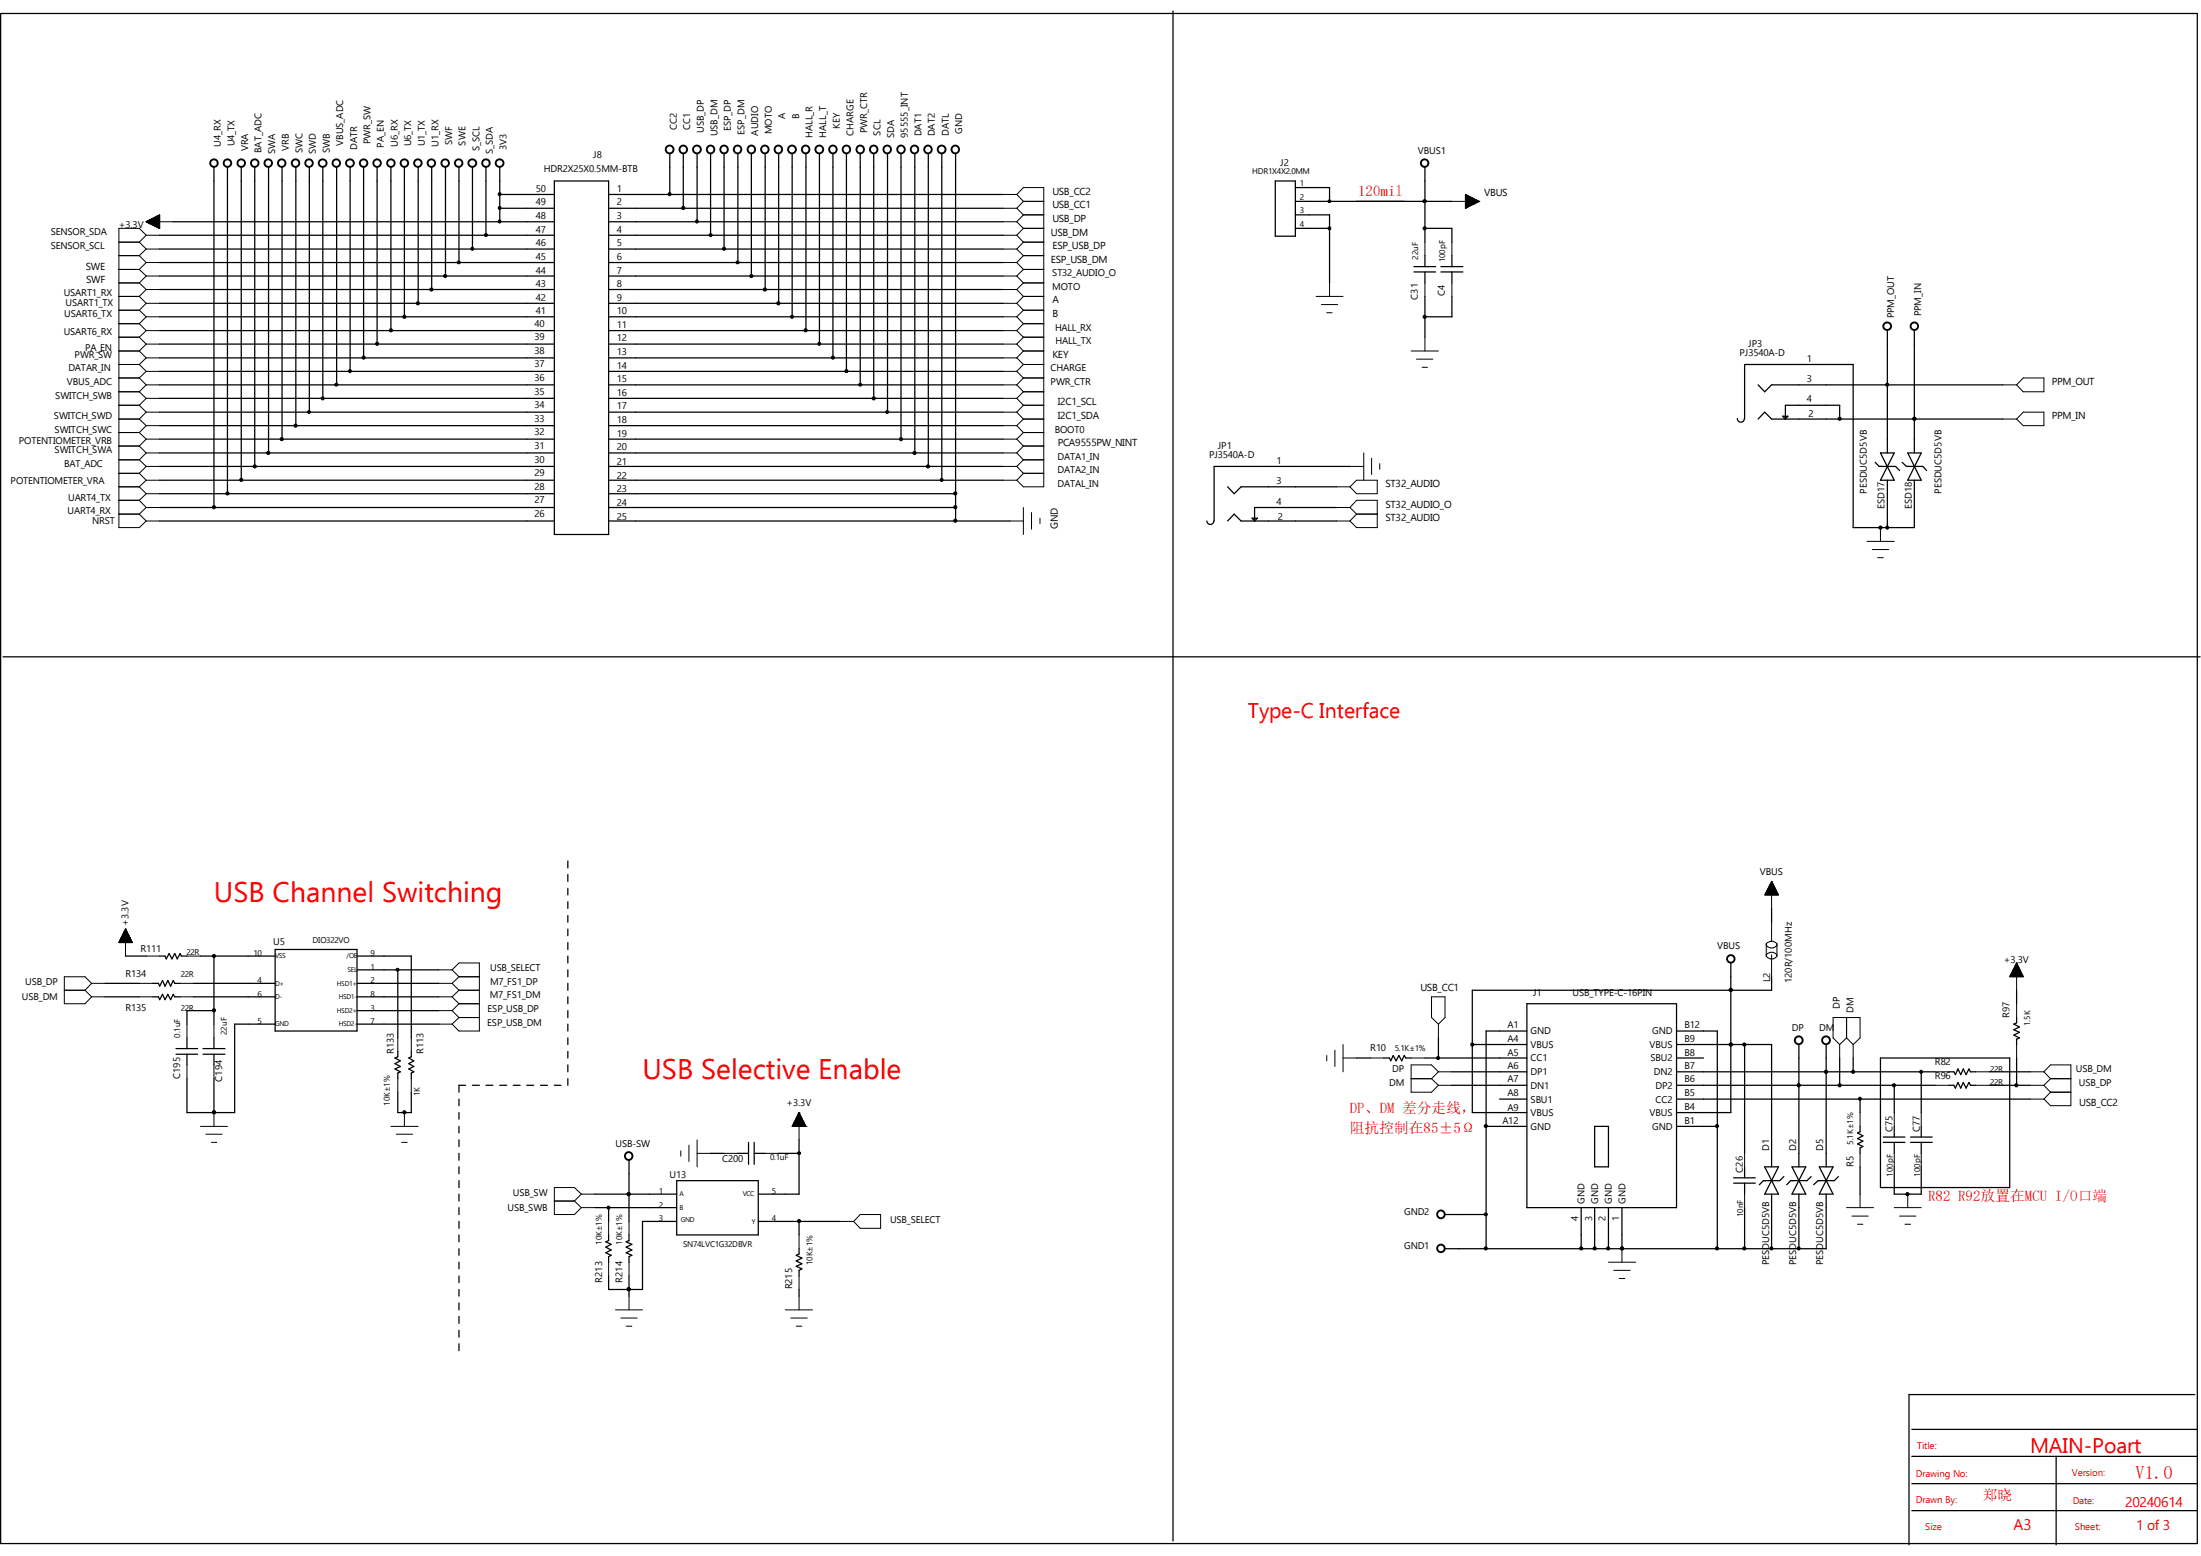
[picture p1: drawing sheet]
<svg xmlns="http://www.w3.org/2000/svg" width="297mm" height="210mm" viewBox="0 0 297 210" stroke-linecap="round" stroke-linejoin="round" font-family="sans-serif">
<g fill="none" stroke="#000" stroke-width=".17">
<path d="M.1 1.8h296.4v206.5h-296.4zM158.3 1.5v206.5M21.5 31.7h53.3M21.5 33.6h53.3M21.5 35.4h53.3M21.5 37.3h53.3M21.5 39.1h53.3M23.4 29.9h51.4M28.9 22.6v45.9M30.7 22.6v44M32.6 22.6v42.2M34.4 22.6v40.3"/>
<path d="M36.2 22.6v38.5M38.1 22.6v36.7M39.9 22.6v34.8M41.7 22.6v33M43.6 22.6v31.2M45.4 22.6v29.3M47.2 22.6v27.5M49.1 22.6v25.7M50.9 22.6v23.8M52.7 22.6v22M54.6 22.6v20.2M56.4 22.6v18.3"/>
<path d="M58.3 22.6v16.5M60.1 22.6v14.7M61.9 22.6v12.8M63.8 22.6v11M65.6 22.6v9.1M67.4 26.2h7.4M67.4 28.1h7.4M67.4 22.6v7.3M74.8 24.4h7.3v47.7h-7.3zM82.1 26.2h53.2M82.1 28.1h53.2M82.1 29.9h53.2"/>
<path d="M82.1 31.7h53.2M82.1 33.6h53.2M82.1 35.4h53.2M82.1 37.3h53.2M82.1 39.1h53.2M90.4 20.7v5.5M92.2 20.7v7.4M94.1 20.7v9.2M95.9 20.7v11M97.7 20.7v12.9M99.6 20.7v14.7M101.4 20.7v16.6"/>
<path d="M103.3 20.7v18.4M105.1 20.7v20.2M106.9 20.7v22.1M108.8 20.7v23.9M110.6 20.7v25.7M112.4 20.7v27.6M114.2 20.7v29.4M116.1 20.7v31.2M117.9 20.7v33.1M119.8 20.7v34.9M121.6 20.7v38.6M123.4 20.7v40.4"/>
<path d="M125.3 20.7v42.2M127.1 20.7v44.1M128.9 20.7v49.6M172.1 24.4h2.7v7.5h-2.7zM174.8 27.2h21.1M174.8 25.3h4.6v1.9M174.8 29h4.6v9.2M174.8 30.8h4.6M190.8 36.7h2.9M190.8 36h2.9M192.3 27.2h.1M192.3 22.6v10.1"/>
<path d="M192.3 34.5v1.5M192.3 36.7v1.5M192.3 30.8h3.6v1.9M194.4 36.7h3M194.4 36h3M195.9 34.5v1.5M195.9 36.7v1.5M21.5 40.9h53.3M21.5 42.8h53.3M21.5 44.6h53.3M21.5 46.4h53.3M21.5 48.3h53.3"/>
<path d="M21.5 50.1h53.3M21.5 51.9h53.3M21.5 53.8h53.3M21.5 55.6h53.3M21.5 57.4h53.3M21.5 59.3h53.3M82.1 40.9h53.2M82.1 42.8h53.2M82.1 44.6h53.2M82.1 46.4h53.2M82.1 48.3h53.2M82.1 50.1h53.2"/>
<path d="M82.1 51.9h53.2M82.1 53.8h53.2M82.1 55.6h53.2M82.1 57.4h53.2M82.1 59.3h53.2M192.3 40v5.5M195.9 40v2.8h-3.6M235.4 56.5a.47 .47 0 0 1-.5 .5 .47 .47 0 0 1-.5-.5v.1M235.4 56.6v-7.4h14.7v22h8.2v-6.4M237.2 51.9l.9 1 1-1h31.2M237.2 56.6l.9-1 1 1h31.2M240.5 56.2h.8l-.4 .4z"/>
<path d="M240.9 56.6v-1.9h7.3v1.9M254.7 51.9h.1M254.7 44.6v16.5M258.3 56.6h.1M258.3 44.6v16.5M21.5 61.1h53.3M21.5 62.9h53.3M21.5 64.8h53.3M21.5 66.6h53.3M21.5 68.5h53.3M21.5 70.3h53.3M82.1 61.1h53.2"/>
<path d="M82.1 62.9h53.2M82.1 64.8h53.2M82.1 66.6h46.8M82.1 68.5h46.8M82.1 70.3h54.2M162.9 70.3a.47 .47 0 0 0 .4 .5 .47 .47 0 0 0 .5-.5M165.7 70.3l.8-.9 1 .9h12.8M165.7 65.7l.8 .9 1-.9h12.8M169 69.9h.7l-.4 .4zM180.3 68.5h-11v1.8M182.2 62.9h-18.4v7.4M253 62.4l.6 .5h2.2l.5 .6"/>
<path d="M253.7 62.9h.1M253.7 71.2h.1M253.7 61.1h1.9l-1.9 3.7h1.9zM254.7 64.8v6.4M256.7 62.4l.6 .5h2.2l.5 .6M257.4 62.9h.1M257.4 61.1h1.8l-1.8 3.7h1.8zM.4 88.6h296.5M76.6 116.2v.9M76.6 118v1M76.6 119.9v.9M14.2 132.7h4.6"/>
<path d="M14.2 134.5h4.6M16.9 129h2.8M20.6 132.7h.8l.1 .4 .4-.8 .4 .8 .3-.8 .4 .8 .4-.8 .2 .4h.7M20.6 134.5h.8l.1 .4 .4-.7 .4 .7 .3-.7 .4 .7 .4-.7 .2 .3h.7M21.5 129h.8l.1 .4 .4-.7 .4 .7 .4-.7 .3 .7 .4-.7 .2 .3h.7M26.1 132.7h11M26.1 134.5h11M27.1 129h10M28.9 136.4h-3.7v1.8M28.9 129v9.2M37.1 128.1h11.1v11h-11.1zM37.1 138.2h-5.4v12h-6.5v-4.6"/>
<path d="M48.2 130.9h11M48.2 132.7h11M48.2 136.4h11M48.2 138.2h11M48.2 134.5h11M48.2 129h7.3v11.1M53.7 130.9v9.2M76.6 121.7v.9M76.6 123.6v.9M76.6 125.4v.9M76.6 127.2v.9M76.6 129v1"/>
<path d="M76.6 130.9v.9M76.6 132.7v.9M76.6 134.5v1M76.6 136.4v.9M76.6 138.2v.9M206 135.5h20.2v27.5h-20.2zM206 139.1h-5.5v29.4M226.2 139.1h5.5v29.4M233.6 133.6h.1M233.6 130v20.2h-7.4M239.1 122.6v1.9M239.1 131.8v1.8h-40.4v16.6h7.3"/>
<path d="M272.1 133.6v1.9M272.1 137.3v.7l-.4 .2 .8 .4-.8 .4 .8 .3-.8 .4 .8 .4-.4 .2v.7M23.7 142.3h3M23.7 141.5h3M25.2 140.1v1.4M25.2 142.3v1.4M27.4 142.3h3M27.4 141.5h3M28.9 150.2h.1M28.9 140.1v1.4M28.9 142.3v1.4M28.9 145.6v4.6"/>
<path d="M53.7 147.4v2.8h1.8v-2.8M53.7 141.9v.7l-.4 .2 .7 .4-.7 .4 .7 .3-.7 .4 .7 .4-.3 .1v.8M54.6 150.2h.1M55.5 141.9v.7l-.3 .2 .6 .4-.6 .4 .6 .3-.6 .4 .6 .4-.3 .1v.8M61.9 148.3v.9M61.9 150.2v.8M61.9 152v.9M61.9 153.8v.9M61.9 155.7v.9M61.9 157.5v.9M61.9 159.3v1M62.8 146.5h-.9v.9"/>
<path d="M63.8 146.5h.9M65.6 146.5h.9M67.4 146.5h1M69.3 146.5h.9M71.1 146.5h.9M72.9 146.5h1M74.8 146.5h.9M76.6 140.1v.9M76.6 141.9v.9M76.6 143.7v1M76.6 145.6v.9M84.9 156.6v8.2"/>
<path d="M91.3 159.3h11v7.4h-11zM95.9 155.7h1.8M99.6 155.7h1.4M101 154.2v2.9M101.8 154.2v2.9M101.8 155.7h1.5M105.1 155.7h2.7M107.8 153.8v7.4h-5.5M183 142.8h1.9M186.7 142.8h.8l.2 .4 .3-.7 .4 .7 .4-.7 .3 .7 .4-.7 .2 .3h.7M192.3 142.8h13.7M194.1 140.1v2.7"/>
<path d="M195.9 146.5h10.1M195.9 144.7h10.1M198.7 141h7.3M200.5 152h5.5M202.4 148.3h3.6M215.2 152h1.8v5.5h-1.8zM226.2 142.8h3.7M226.2 146.5h34.9M226.2 141h12.9v16.5M226.2 144.7h34.9M226.2 152h5.5M226.2 148.3h47.7"/>
<path d="M233.6 141h.1M233.9 159h3M233.9 159.7h3M235.4 141v14.7M235.4 157.5v1.5M235.4 159.7v1.5M238.1 159.3h.1M238.1 157.5h1.9l-1.9 3.7h1.9zM240.7 158.8l-.5 .5h-2.2l-.6 .6M241.8 159.3h.1M241.8 157.5h1.9l-1.9 3.7h1.9zM242.7 146.5h.1"/>
<path d="M242.7 141v16.5M244.4 158.8l-.6 .5h-2.2l-.5 .6M245.5 159.3h.1M245.5 157.5h1.9l-1.9 3.7h1.9zM246.4 144.7h.1M246.4 141v16.5M248.1 158.8l-.6 .5h-2.2l-.6 .6M248.2 142.8v3.7M250.1 142.8v1.9M251 148.3v1.9M251 152v.7l-.3 .2 .7 .4-.7 .4 .7 .3-.7 .4 .7 .3-.4 .2v.8M251 157.5v3.7"/>
<path d="M253.7 142.8h17.5v17.5h-17.5zM254.1 153.5h2.9M254.1 154.2h2.9M255.6 157.5v3.7h3.6v-3.7M255.6 146.5v3.7M255.6 152v1.5M255.6 154.2v1.5M257.8 153.5h2.9M257.8 154.2h2.9M259.2 144.7v5.5M259.2 152v1.5M259.2 154.2v1.5"/>
<path d="M262.9 146.5h.8l.2 .4 .3-.8 .4 .8 .3-.8 .4 .8 .4-.8 .2 .4h.7M262.9 144.7h.8l.2 .3 .3-.7 .4 .7 .3-.7 .4 .7 .4-.7 .2 .4h.7M268.4 146.5h5.5M268.4 144.7h5.5M272.1 142.8v3.7M61.9 161.2v.9M61.9 163v.9M61.9 164.8v1M61.9 166.7v.9M61.9 168.5v.9M61.9 170.3v.9M61.9 172.2v.9"/>
<path d="M61.9 174v.9M61.9 175.9v.9M61.9 177.7v.9M61.9 179.5v1M80.3 161.2h11M80.3 163h11M82.1 163v1.8M82.1 166.7v.7l-.4 .2 .8 .3-.8 .4 .8 .4-.8 .4 .8 .3-.4 .2v.7M84.9 161.2h.1M84.9 174h.1M84.9 166.7v.7l-.4 .2 .8 .3-.8 .4 .8 .4-.8 .4 .8 .3-.4 .2v.7M84.9 172.2v2.7"/>
<path d="M91.3 164.8h-4.6v9.2h-4.6v-1.8M102.3 164.8h11M107.8 164.8v1.9M107.8 168.5v.7l-.4 .2 .8 .4-.8 .4 .8 .4-.8 .3 .8 .3-.4 .2v.8M107.8 174v.9M195 163.9h5.5M213.4 163v5.5M215.2 163v5.5M217 163v5.5M218.9 168.5h.1M218.9 163v5.5M235.4 163v5.5"/>
<path d="M239.1 161.2v7.3M242.7 161.2v7.3M246.4 161.2v7.3h-51.4M257.4 161.2h.1M61.9 181.4v.9M258 196.6h38.5M258 192.9h38.5M277.5 196.6v11.9M296.2 188.2h-38.6v20.3M258 203.9h38.5M258 200.2h38.5"/>
</g>
<g fill="none" stroke="#000" stroke-width=".13">
<path d="M16 32.7h2.8M16 34.5h2.8M16 36.4h2.8M16 38.2h2.8M18.8 32.7l.9 .9M18.8 34.5l.9 .9M18.8 36.4l.9 .9M18.8 38.2l.9 .9M19.7 31.7l-.9-.9h-2.8v40.4h2.8l.9-.9M19.7 29.9h3.7M19.7 29.9l1.8 .9M19.7 29.9l1.8-.9v1.8"/>
<path d="M19.7 29.9h.1M19.7 31.7h1.8M19.7 31.7l-.9 1M19.7 33.6h1.8M19.7 33.6l-.9 .9M19.7 35.4h1.8M19.7 35.4l-.9 1M19.7 37.3h1.8M19.7 37.3l-.9 .9M19.7 39.1h1.8M19.7 39.1l-.9 .9M19.8 30h1.7"/>
<path d="M19.8 29.8v.2M19.9 29.8h1.6M19.9 30.1h1.6M19.9 29.8v.2M20 29.8v.3M20.1 30.1h1.4M20.1 29.7v.4M20.2 29.7h1.3M20.2 29.7v.5M20.2 29.6v.6h1.3M20.3 29.6h1.2M20.3 29.6v.7"/>
<path d="M20.4 30.3h1.1M20.4 29.5v.8M20.4 29.5h1.1M20.5 29.5v.8M20.5 29.5v.9h1M20.6 29.5h.9M20.6 29.4v1M20.7 29.4v1h.8M20.7 29.4h.8M20.8 29.4v1.1M20.9 29.3v1.3M21 29.3v1.3h.5"/>
<path d="M21.1 29.2v1.4h.4M21.2 29.2h.3M21.2 29.2v1.5M21.4 29.1v1.7M21.4 29v1.8h.1M21.5 29h.1M21.5 29v1.8M21.5 29.1h-.2v1.6h.2M21.5 29.3h-.6v1.2h.6M21.5 29.8h-1.5v.3M21.5 29.3h-.5v1.3M135.3 29.9h1.9"/>
<path d="M135.3 31.7h1.9M135.3 33.6h1.9M135.3 35.4h1.9M135.3 37.3h1.9M135.3 39.1h1.9M135.3 28.1h1.9M135.3 26.2h1.9M137.2 26.2l.9-.9h2.7v40.4h-2.7l-.9-.9M137.2 29.9l.9 .9M137.2 31.7l.9 1M137.2 28.1l.9 .9M137.2 26.2l.9 1"/>
<path d="M137.2 37.3l.9 .9M137.2 39.1l.9 .9M137.2 33.6l.9 .9M137.2 35.4l.9 1M138.1 30.8h2.7M138.1 32.7h2.7M138.1 34.5h2.7M138.1 36.4h2.7M138.1 38.2h2.7M138.1 29h2.7M138.1 29l-.9 .9M138.1 30.8l-.9 .9"/>
<path d="M138.1 27.2h2.7M138.1 27.2l-.9 .9M138.1 36.4l-.9 .9M138.1 38.2l-.9 .9M138.1 32.7l-.9 .9M138.1 34.5l-.9 .9M179.4 38.2v1.8M192.3 32.7v1.8M192.3 38.2v1.8M195.9 32.7v1.8M195.9 38.2v1.8M195.9 27.2h3.7"/>
<path d="M197.7 28.1h.1M197.7 26.2h.1M197.7 26.2v1.9M197.7 26.2l1.9 1M197.7 28h.3M197.7 27.9h.4M197.7 27.7h.8M197.7 27.6h1M197.7 27.6h1.2M197.7 27.5h1.3M197.7 27.4h1.4M197.7 27.3h1.6"/>
<path d="M197.7 27.2h1.9M197.7 27.1h1.8M197.7 27.1h1.7M197.7 27h1.5M197.7 26.9h1.4M197.7 26.8h1.2M197.7 26.8h1.1M197.7 26.7h.9v.9M197.7 26.6h.8M197.7 26.5h.7M197.7 26.5h.5M197.7 26.4h.3v1.5"/>
<path d="M197.7 26.3h.2M197.8 26.3v1.7M197.9 26.3v1.7M198 26.4v1.6M198.1 26.5v1.4M198.2 26.5v1.4M198.2 26.5v1.4h-.5M198.3 26.5v1.3M198.4 26.6v1.2h-.7M198.5 26.6v1.1M198.7 26.7v.9M198.8 26.8v.8"/>
<path d="M198.8 26.8v.7M198.9 26.8v.7M199 26.9v.6M199.1 26.9v.5M199.1 27v.4M199.2 27v.3M199.3 27v.3M199.3 27.1v.2M199.4 27.1v.2h-1.7M199.5 27.1v.1M199.6 27.2h.1M199.6 27.2l-1.9 .9"/>
<path d="M16 56.6h2.8M16 52.9h2.8M16 51h2.8M16 49.2h2.8M16 47.4h2.8M16 40h2.8M16 41.9h2.8M16 43.7h2.8M16 45.5h2.8M16 58.4h2.8M16 54.7h2.8M18.8 49.2l.9 .9"/>
<path d="M18.8 40l.9 .9M18.8 41.9l.9 .9M18.8 43.7l.9 .9M18.8 45.5l.9 .9M18.8 47.4l.9 .9M18.8 58.4l.9 .9M18.8 52.9l.9 .9M18.8 56.6l.9 .8M18.8 54.7l.9 .9M18.8 51l.9 .9M19.7 57.4h1.8M19.7 55.6h1.8"/>
<path d="M19.7 51.9h1.8M19.7 48.3h1.8M19.7 50.1h1.8M19.7 50.1l-.9 .9M19.7 40.9h1.8M19.7 40.9l-.9 1M19.7 42.8h1.8M19.7 42.8l-.9 .9M19.7 44.6h1.8M19.7 44.6l-.9 .9M19.7 46.4h1.8M19.7 46.4l-.9 1"/>
<path d="M19.7 48.3l-.9 .9M19.7 59.3h1.8M19.7 53.8h1.8M19.7 59.3l-.9 .9M19.7 53.8l-.9 .9M19.7 57.4l-.9 1M19.7 55.6l-.9 1M19.7 51.9l-.9 1M135.3 57.4h1.9M135.3 55.6h1.9M135.3 51.9h1.9M135.3 48.3h1.9"/>
<path d="M135.3 50.1h1.9M135.3 40.9h1.9M135.3 42.8h1.9M135.3 44.6h1.9M135.3 46.4h1.9M135.3 59.3h1.9M135.3 53.8h1.9M137.2 48.3l.9 .9M137.2 40.9l.9 1M137.2 42.8l.9 .9M137.2 44.6l.9 .9M137.2 46.4l.9 1"/>
<path d="M137.2 50.1l.9 .9M137.2 51.9l.9 1M137.2 59.3l.9 .9M137.2 53.8l.9 .9M137.2 55.6l.9 1M137.2 57.4l.9 1M138.1 56.6h2.7M138.1 52.9h2.7M138.1 51h2.7M138.1 49.2h2.7M138.1 47.4h2.7M138.1 47.4l-.9 .9"/>
<path d="M138.1 40h2.7M138.1 41.9h2.7M138.1 43.7h2.7M138.1 45.5h2.7M138.1 40l-.9 .9M138.1 41.9l-.9 .9M138.1 43.7l-.9 .9M138.1 45.5l-.9 .9M138.1 49.2l-.9 .9M138.1 51l-.9 .9M138.1 58.4h2.7M138.1 58.4l-.9 .9"/>
<path d="M138.1 54.7h2.7M138.1 52.9l-.9 .9M138.1 54.7l-.9 .9M138.1 56.6l-.9 .8M177.6 40h3.6M178.3 41.1h2.2M179 42.2h.7M190.4 47.4h3.7M191.1 48.5h2.2M191.9 49.6h.7M192.3 45.5v1.9M270.3 56.6h1.8"/>
<path d="M270.3 51.9h1.8M273 55.6h2.8v1.8h-2.8l-.9-.8zM273 51h2.8v1.9h-2.8l-.9-1zM16 69.4h2.8M16 67.5h2.8M16 65.7h2.8M16 60.2h2.8M16 62.1h2.8M16 63.9h2.8M18.8 63.9l.9 .9M18.8 60.2l.9 .9M18.8 69.4l.9 .9"/>
<path d="M18.8 67.5l.9 1M18.8 65.7l.9 .9M18.8 62.1l.9 .8M19.7 70.3h1.8M19.7 68.5h1.8M19.7 62.9h1.8M19.7 66.6h1.8M19.7 64.8h1.8M19.7 61.1h1.8M19.7 64.8l-.9 .9M19.7 61.1l-.9 1M19.7 68.5l-.9 .9"/>
<path d="M19.7 66.6l-.9 .9M19.7 62.9l-.9 1M135.3 62.9h1.9M135.3 64.8h1.9M135.3 61.1h1.9M136.3 70.3h1.8M137.2 61.1l.9 1M137.2 62.9l.9 1M138.1 68.5v3.6M138.1 60.2h2.7M138.1 62.1h2.7M138.1 60.2l-.9 .9"/>
<path d="M138.1 63.9h2.7M138.1 62.1l-.9 .8M138.1 63.9l-.9 .9M139.2 69.2v2.2M140.3 69.9v.8M180.3 70.3h1.9M180.3 68.5h1.9M180.3 65.7h1.9M182.2 68.5l.8-1h2.8v3.7h-2.8l-.8-.9M182.2 65.7l.8-.9h2.8v1.8h-2.8zM182.2 68.5l.8 .9M182.2 62.9h1.8"/>
<path d="M183 69.4h2.8M183 69.4l-.8 .9M184 61.1v3.7M185.1 61.8v2.3M186.2 62.6v.7M251.9 73.1h3.7M252.6 74.2h2.2M253.4 75.3h.7M253.7 71.2v1.9M238.5 120v.8M238.6 119.9h.9M238.6 119.8v1"/>
<path d="M238.7 119.8h.8M238.7 119.7h.7M238.7 119.6h.7M238.7 119.7v1.1M238.8 119.5h.6v1.3M238.8 119.4h.5M238.8 119.4v1.4M238.9 119.4h.4v1.4M238.9 119.3h.3M238.9 119.3v1.5M239 119.2h.2M239 119h.1"/>
<path d="M239.1 119h.1M239.1 119v3.6M239.1 119l.9 1.8h-1.9zM239.1 119.1h-.1v1.7M239.1 119v1.8M239.2 119.2v1.6M239.4 119.5h-.6v1.3M239.4 119.6v1.2M239.5 119.8v1M239.6 120v.8M8.7 133.6h2.8M11.5 133.6l.9 .9"/>
<path d="M12.4 132.7h1.8M12.4 134.5h1.8M12.4 132.7l-.9-.9h-2.8v3.7h2.8l.9-1M12.4 132.7l-.9 .9M16.1 127h1.7M16.1 127.2v-.1h1.7v.1M16.2 127h1.5v.2M16.2 126.9h1.5M16.2 127v.2M16.2 126.9h1.5v.3M16.2 126.8v.4M16.3 126.8h1.4"/>
<path d="M16.3 126.7h1.3v.5M16.3 126.7v.5M16.3 126.6h1.3M16.3 127.2v-.7h1.3v.7M16.4 126.5h1.1M16.4 126.4h1.1v.8M16.4 126.4v.8M16.5 126.3h.9M16.5 126.2h.9v1M16.5 126.2v1M16.6 126.2h.8M16.6 126.1h.7v1.1"/>
<path d="M16.7 126h.5v1.2M16.7 125.8h.5v1.4M16.7 125.7v1.5M16.8 125.7h.3M16.8 125.6h.3v1.6M16.8 125.6v1.6M16.8 125.6h.3M16.9 125.5h.1v1.7M16.9 125.5v1.7M16.9 125.4h.1M16.9 125.4v3.6M16.9 125.4l1 1.8h-1.9z"/>
<path d="M16.9 125.5h.1M17.2 125.9h-.5v1.3M17.3 126h-.7v1.2M18.8 132.7h1.8M18.8 134.5h1.8M19.7 129h1.8M24.3 132.7h1.8M24.3 134.5h1.8M25.2 129h1.9M25.2 138.2v1.9M28.9 138.2v1.9M59.2 132.7h1.8"/>
<path d="M59.2 134.5h1.8M59.2 130.9h1.8M59.2 136.4h1.8M59.2 138.2h1.8M61 136.4l.9 .9M61 130.9l.9-.9h2.8v9.1h-2.8l-.9-.9M61 132.7l.9 .9M61 134.5l.9 1M61 130.9l.9 .9M61.9 131.8h2.8M61.9 137.3h2.8M61.9 133.6h2.8"/>
<path d="M61.9 135.5h2.8M61.9 135.5l-.9 .9M61.9 137.3l-.9 .9M61.9 131.8l-.9 .9M61.9 133.6l-.9 .9M193.2 134.5h1.8v2.8l-.9 .9-.9-.9zM194.1 138.2v1.9M238.3 120.6h1.6M238.3 120.6v.2M238.3 120.5h1.6M238.3 127.4a.91 .91 0 0 1 1.5 0v1.6a.84 .84 0 0 1-1.5 0zM238.3 128.9a.91 .91 0 0 1 1.5 0"/>
<path d="M238.3 127.6a.91 .91 0 0 0 1.5 0M238.3 120.8v-.4h1.5v.4M238.4 120.4h1.4M238.4 120.3h1.3M238.4 120.3v.5M238.5 120.2h1.2M238.5 120.2h1.1M238.5 120.1v.7M238.5 120.1h1.1M238.5 120h1.1M239.1 124.5v2.5M239.1 128.9v2.9"/>
<path d="M239.6 120.1v.7M239.7 120.3v.5M239.9 120.6v.2M239.9 120.7h-1.7v.1M239.9 120.7v.1M249.2 137.3v2.8M271.2 131.8v-.1h1.8v.1M271.3 131.7h1.6M271.3 131.6h1.6M271.3 131.6v.2M271.4 131.6h1.5M271.4 131.5h1.4"/>
<path d="M271.4 131.4v.4M271.4 131.4h1.4M271.4 131.3h1.4M271.4 131.3v.5M271.5 131.2h1.3M271.5 131.2h1.2M271.5 131.1v.7M271.6 131.1h1.1M271.6 131h1M271.6 130.9h1M271.6 131v.8M271.7 130.9h.8"/>
<path d="M271.7 130.9v.9M271.7 130.8h.8M271.7 130.7h.8M271.7 130.7v1.1M271.8 130.7h.6M271.8 130.6h.6M271.8 130.6v1.2M271.9 130.5h.5M271.9 130.3h.4M271.9 130.3h.3M271.9 130.3v1.5M272 130.2h.2v1.6"/>
<path d="M272 130.2h.2M272 130.1v1.7M272.1 130.1h.1v1.7M272.1 130h.1M272.1 130v3.6M272.1 130l.9 1.8M272.1 130l-.9 1.8h1.8M272.1 135.5v1.8M272.3 130.4h-.4v1.4M272.3 130.3v1.5M272.4 130.5v1.3M272.5 130.7v1.1"/>
<path d="M272.5 130.8v1M272.6 131v.8M272.7 131.1v.7M272.8 131.3v.5M272.8 131.4v.4M272.9 131.6v.2M25.2 143.7v1.9M27.1 152h3.6M27.8 153.1h2.2M28.5 154.2h.8M28.9 143.7v1.9M28.9 150.2v1.8"/>
<path d="M52.7 152h3.7M53.5 153.1h2.2M53.7 140.1v1.8M53.7 145.6v1.8M54.2 154.2h.7M54.6 150.2v1.8M55.5 140.1v1.8M55.5 145.6v1.8M91.9 155.3v.7M93 154.6v2.2M94.1 155.7h1.8M94.1 153.8v3.7"/>
<path d="M97.7 155.7h1.9M103.3 155.7h1.8M106.9 152h.1M106.9 152h1.9M106.9 151.9h1.8M107 151.9h1.7M107 151.8v.2M107 151.8h1.6M107.1 151.8h1.5M107.1 151.7v.3M107.1 151.7h1.4M107.1 151.6h1.4"/>
<path d="M107.1 151.5v.5M107.2 151.5h1.3M107.2 151.4h1.3v.6M107.2 151.4v.6M107.2 151.4h1.2M107.3 151.3h1.1M107.3 151.2v.8M107.3 151.2h1M107.4 151.1h.9v.9M107.4 151h.8M107.4 150.9h.8M107.4 150.9v1.1"/>
<path d="M107.5 150.9h.7M107.5 150.7v1.3M107.5 150.8h.6M107.6 150.7h.5M107.6 150.6v1.4M107.6 150.6h.4M107.6 150.5h.4v1.5M107.6 150.5v1.5M107.7 150.5h.2M107.7 150.4h.2M107.7 150.3v1.7M107.8 150.3h.1"/>
<path d="M107.8 150.2v1.8M107.8 150.2h.1M107.8 150.2v3.6M107.8 150.2l-.9 1.8M107.8 150.2l1 1.8M107.9 150.2v1.8M107.9 150.4v1.6M108.1 150.7v1.3M108.2 150.8v1.2M108.2 151v1M108.2 151h-.8v1M108.4 151.3v.7"/>
<path d="M108.5 151.6v.4M108.6 151.7v.3M108.7 151.8v.2M108.8 152h.1M179 142.5v.7M180.1 141.7v2.2M181.2 142.8h1.8M181.2 141v3.7M184.9 142.8h1.8M190.4 145.6h2.8M190.4 142.8h1.9M193.2 145.6l.9 .9"/>
<path d="M194.1 144.7h1.8M194.1 146.5h1.8M194.1 144.7l-.9 .9M194.1 144.7l-.9-1h-2.8v3.7h2.8l.9-.9M235.4 155.7v1.8M248.2 141l-.8-.9v-2.8h3.6v2.8l-.9 .9M248.2 141v1.8M249.2 140.1l.9 .9M249.2 140.1l-1 .9M250.1 141v1.8M251 150.2v1.8M251 155.7v1.8"/>
<path d="M255.6 150.2v1.8M255.6 155.7v1.8M259.2 150.2v1.8M259.2 155.7v1.8M261.1 144.7h1.8M261.1 146.5h1.8M266.6 144.7h1.8M266.6 146.5h1.8M272.1 141v1.8M273.9 144.7h1.9M273.9 146.5h1.9M273.9 148.3h1.9"/>
<path d="M275.8 144.7l.9-1h2.7v5.5h-2.7l-.9-.9M275.8 146.5l.9 .9M275.8 144.7l.9 .9M276.7 145.6h2.7M276.7 147.4h2.7M276.7 145.6l-.9 .9M276.7 147.4l-.9 .9M74.8 162.1h2.7M77.5 162.1l.9 .9M78.4 163h1.9M78.4 161.2l-.9-.9h-2.7v3.6h2.7l.9-.9M78.4 161.2h1.9"/>
<path d="M78.4 161.2l-.9 .9M82.1 164.8v1.9M82.1 170.3v1.9M83.1 176.8h3.6M83.8 177.9h2.2M84.5 179h.8M84.9 174.9v1.9M84.9 164.8v1.9M84.9 170.3v1.9M106 176.8h3.6M106.7 177.9h2.2M107.4 179h.8"/>
<path d="M107.8 174.9v1.9M107.8 166.7v1.8M107.8 172.2v1.8M113.3 164.8h1.9M116.1 163.9h2.7v1.9h-2.7l-.9-1zM217 170.3h3.7M217.8 171.4h2.2M218.5 172.6h.7M218.9 168.5v1.8M235.4 161.2v1.8M249.2 163h3.6M249.9 164.1h2.2"/>
<path d="M250.7 165.2h.7M251 161.2v1.8M255.6 163h3.6M256.3 164.1h2.2M257 165.2h.8M257.4 161.2v1.8"/>
</g>
<g fill="none" stroke="#000" stroke-width=".25">
<circle cx="28.9" cy="22" r=".51"/>
<circle cx="30.7" cy="22" r=".51"/>
<circle cx="32.6" cy="22" r=".51"/>
<circle cx="34.4" cy="22" r=".51"/>
<circle cx="36.2" cy="22" r=".51"/>
<circle cx="38" cy="22" r=".51"/>
<circle cx="39.9" cy="22" r=".51"/>
<circle cx="41.7" cy="22" r=".51"/>
<circle cx="43.5" cy="22" r=".52"/>
<circle cx="45.4" cy="22" r=".51"/>
<circle cx="47.2" cy="22" r=".52"/>
<circle cx="49.1" cy="22" r=".51"/>
<circle cx="50.9" cy="22" r=".51"/>
<circle cx="52.7" cy="22" r=".51"/>
<circle cx="54.6" cy="22" r=".51"/>
<circle cx="56.4" cy="22" r=".51"/>
<circle cx="58.2" cy="22" r=".51"/>
<circle cx="60.1" cy="22" r=".51"/>
<circle cx="61.9" cy="22" r=".51"/>
<circle cx="63.7" cy="22" r=".52"/>
<circle cx="65.6" cy="22" r=".51"/>
<circle cx="67.4" cy="22" r=".52"/>
<circle cx="90.4" cy="20.2" r=".53"/>
<circle cx="92.2" cy="20.2" r=".52"/>
<circle cx="94" cy="20.2" r=".53"/>
<circle cx="95.9" cy="20.2" r=".52"/>
<circle cx="97.7" cy="20.2" r=".52"/>
<circle cx="99.5" cy="20.2" r=".52"/>
<circle cx="101.4" cy="20.2" r=".52"/>
<circle cx="103.2" cy="20.2" r=".52"/>
<circle cx="105" cy="20.2" r=".52"/>
<circle cx="106.9" cy="20.2" r=".53"/>
<circle cx="108.7" cy="20.2" r=".52"/>
<circle cx="110.6" cy="20.2" r=".53"/>
<circle cx="112.4" cy="20.2" r=".52"/>
<circle cx="114.2" cy="20.2" r=".52"/>
<circle cx="116.1" cy="20.2" r=".52"/>
<circle cx="117.9" cy="20.2" r=".52"/>
<circle cx="119.7" cy="20.2" r=".52"/>
<circle cx="121.6" cy="20.2" r=".52"/>
<circle cx="123.4" cy="20.2" r=".52"/>
<circle cx="125.2" cy="20.2" r=".52"/>
<circle cx="127.1" cy="20.2" r=".53"/>
<circle cx="128.9" cy="20.2" r=".52"/>
<circle cx="192.2" cy="22" r=".51"/>
<circle cx="254.7" cy="44" r=".52"/>
<circle cx="258.3" cy="44" r=".51"/>
<circle cx="233.6" cy="129.4" r=".51"/>
<circle cx="84.8" cy="156" r=".52"/>
<circle cx="242.7" cy="140.4" r=".53"/>
<circle cx="246.4" cy="140.4" r=".53"/>
<circle cx="194.4" cy="163.9" r=".52"/>
<circle cx="194.4" cy="168.5" r=".51"/>
</g>
<g fill="#000" stroke="#000" stroke-width=".13">
<circle cx="58.2" cy="39.1" r=".21"/>
<circle cx="60.1" cy="37.3" r=".21"/>
<circle cx="61.9" cy="35.4" r=".2"/>
<circle cx="63.7" cy="33.6" r=".2"/>
<circle cx="65.6" cy="31.7" r=".2"/>
<circle cx="67.4" cy="29.9" r=".2"/>
<circle cx="67.4" cy="26.2" r=".2"/>
<circle cx="67.4" cy="28.1" r=".2"/>
<circle cx="90.3" cy="26.2" r=".2"/>
<circle cx="92.2" cy="28.1" r=".21"/>
<circle cx="94" cy="29.9" r=".2"/>
<circle cx="95.9" cy="31.7" r=".2"/>
<circle cx="97.7" cy="33.6" r=".21"/>
<circle cx="99.5" cy="35.4" r=".2"/>
<circle cx="101.4" cy="37.3" r=".21"/>
<circle cx="103.2" cy="39.1" r=".21"/>
<circle cx="179.4" cy="30.8" r=".2"/>
<circle cx="179.4" cy="27.2" r=".19"/>
<circle cx="192.2" cy="30.8" r=".21"/>
<circle cx="192.2" cy="27.2" r=".2"/>
<circle cx="38" cy="59.3" r=".21"/>
<circle cx="39.9" cy="57.4" r=".21"/>
<circle cx="41.7" cy="55.6" r=".2"/>
<circle cx="43.5" cy="53.8" r=".2"/>
<circle cx="45.4" cy="51.9" r=".2"/>
<circle cx="47.2" cy="50.1" r=".2"/>
<circle cx="49.1" cy="48.3" r=".21"/>
<circle cx="50.9" cy="46.4" r=".21"/>
<circle cx="52.7" cy="44.6" r=".21"/>
<circle cx="54.6" cy="42.8" r=".21"/>
<circle cx="56.4" cy="40.9" r=".21"/>
<circle cx="105" cy="40.9" r=".21"/>
<circle cx="106.9" cy="42.7" r=".2"/>
<circle cx="108.7" cy="44.6" r=".21"/>
<circle cx="110.5" cy="46.4" r=".2"/>
<circle cx="112.4" cy="48.3" r=".21"/>
<circle cx="114.2" cy="50.1" r=".21"/>
<circle cx="116.1" cy="51.9" r=".2"/>
<circle cx="117.9" cy="53.8" r=".21"/>
<circle cx="119.7" cy="55.6" r=".2"/>
<circle cx="121.6" cy="59.3" r=".21"/>
<circle cx="192.2" cy="42.8" r=".21"/>
<circle cx="248.2" cy="56.5" r=".21"/>
<circle cx="254.7" cy="51.9" r=".19"/>
<circle cx="258.3" cy="56.5" r=".21"/>
<circle cx="28.9" cy="68.5" r=".21"/>
<circle cx="30.7" cy="66.6" r=".21"/>
<circle cx="32.6" cy="64.8" r=".21"/>
<circle cx="34.4" cy="62.9" r=".21"/>
<circle cx="36.2" cy="61.1" r=".21"/>
<circle cx="123.4" cy="61.1" r=".21"/>
<circle cx="125.2" cy="62.9" r=".21"/>
<circle cx="127.1" cy="64.8" r=".2"/>
<circle cx="128.9" cy="70.3" r=".21"/>
<circle cx="128.9" cy="68.5" r=".21"/>
<circle cx="128.9" cy="66.6" r=".21"/>
<circle cx="253.7" cy="71.2" r=".21"/>
<circle cx="254.6" cy="71.2" r=".2"/>
<circle cx="28.9" cy="136.4" r=".21"/>
<circle cx="28.9" cy="129" r=".21"/>
<circle cx="53.6" cy="130.9" r=".2"/>
<circle cx="233.6" cy="133.6" r=".21"/>
<circle cx="28.9" cy="150.1" r=".21"/>
<circle cx="54.6" cy="150.1" r=".21"/>
<circle cx="107.8" cy="155.6" r=".2"/>
<circle cx="194.1" cy="142.8" r=".21"/>
<circle cx="198.7" cy="141" r=".21"/>
<circle cx="200.5" cy="152" r=".21"/>
<circle cx="231.7" cy="152" r=".21"/>
<circle cx="233.6" cy="141" r=".21"/>
<circle cx="235.4" cy="141" r=".21"/>
<circle cx="242.7" cy="146.5" r=".2"/>
<circle cx="246.4" cy="144.6" r=".2"/>
<circle cx="248.2" cy="146.5" r=".21"/>
<circle cx="250.1" cy="144.7" r=".21"/>
<circle cx="251" cy="148.3" r=".2"/>
<circle cx="255.6" cy="146.5" r=".21"/>
<circle cx="259.2" cy="144.6" r=".2"/>
<circle cx="272.1" cy="146.5" r=".21"/>
<circle cx="82.1" cy="163" r=".2"/>
<circle cx="84.8" cy="161.2" r=".21"/>
<circle cx="84.8" cy="174" r=".21"/>
<circle cx="107.8" cy="164.8" r=".21"/>
<circle cx="200.5" cy="168.5" r=".21"/>
<circle cx="200.5" cy="163.9" r=".2"/>
<circle cx="213.4" cy="168.5" r=".21"/>
<circle cx="215.2" cy="168.5" r=".21"/>
<circle cx="217" cy="168.5" r=".21"/>
<circle cx="218.9" cy="168.5" r=".21"/>
<circle cx="231.7" cy="168.5" r=".21"/>
<circle cx="235.4" cy="168.5" r=".21"/>
<circle cx="239" cy="168.5" r=".2"/>
<circle cx="242.7" cy="168.5" r=".2"/>
<circle cx="257.4" cy="161.2" r=".21"/>
</g>
<g font-size="3.8" fill="#f00">
<text x="28.9" y="121.7">USB Channel Switching</text>
<text x="86.7" y="145.6">USB Selective Enable</text>
</g>
<g font-size="2.9" fill="#f00">
<text x="168.4" y="96.9">Type-C Interface</text>
<text x="273.9" y="196">MAIN-Poart</text>
</g>
<text font-size="2.5" fill="#f00" x="288.2" y="199.6">V1.0</text>
<text font-size="2.1" fill="#f00" x="271.7" y="206.5">A3</text>
<g font-size="2" fill="#f00">
<text x="183.3" y="26.5">120mil</text>
<text x="182.2" y="150.2">DP、DM 差分走线，</text>
<text x="182.2" y="152.9">阻抗控制在85±5Ω</text>
<text x="260.2" y="162.1">R82 R92放置在MCU I/O口端</text>
<text x="267.5" y="202.5">郑晓</text>
</g>
<g font-size="1.9" fill="#f00">
<text x="286.8" y="203.4">20240614</text>
<text x="288.2" y="206.5">1 of 3</text>
</g>
<g font-size="1.4">
<text x="142" y="30">USB_DP</text>
<text x="142" y="28.1">USB_CC1</text>
<text x="142" y="26.3">USB_CC2</text>
<text x="200.3" y="26.5">VBUS</text>
<text x="141.8" y="31.8">USB_DM</text>
<text x="141.8" y="35.5">ESP_USB_DM</text>
<text x="142" y="33.6">ESP_USB_DP</text>
<text x="11.6" y="36.4">SWE</text>
<text x="11.6" y="38.2">SWF</text>
<text x="142" y="41">A</text>
<text x="142" y="42.8">B</text>
<text x="142" y="48.3">KEY</text>
<text x="276.9" y="52">PPM_OUT</text>
<text x="142.7" y="54.7">I2C1_SCL</text>
<text x="142.7" y="56.6">I2C1_SDA</text>
<text x="276.9" y="56.6">PPM_IN</text>
<text x="142.7" y="60.2">PCA9555PW_NINT</text>
<text x="187" y="65.7">ST32_AUDIO</text>
<text x="142.7" y="71.4" transform="rotate(-90 142.7 71.4)">GND</text>
<text x="187" y="70.3">ST32_AUDIO</text>
<text x="187" y="68.5">ST32_AUDIO_O</text>
<text x="191.7" y="133.7">USB_CC1</text>
<text x="280.6" y="149.3">USB_CC2</text>
</g>
<g font-size="1.3">
<text x="91.3" y="17.6" transform="rotate(-90 91.3 17.6)">CC2</text>
<text x="93.1" y="17.6" transform="rotate(-90 93.1 17.6)">CC1</text>
<text x="95" y="18" transform="rotate(-90 95 18)">USB_DP</text>
<text x="98.6" y="17.7" transform="rotate(-90 98.6 17.7)">ESP_DP</text>
<text x="106" y="16.1" transform="rotate(-90 106 16.1)">A</text>
<text x="107.8" y="16" transform="rotate(-90 107.8 16)">B</text>
<text x="113.3" y="17.4" transform="rotate(-90 113.3 17.4)">KEY</text>
<text x="117" y="18" transform="rotate(-90 117 18)">PWR_CTR</text>
<text x="29.8" y="19.9" transform="rotate(-90 29.8 19.9)">U4_RX</text>
<text x="31.7" y="19.8" transform="rotate(-90 31.7 19.8)">U4_TX</text>
<text x="33.5" y="20.4" transform="rotate(-90 33.5 20.4)">VRA</text>
<text x="35.3" y="20.7" transform="rotate(-90 35.3 20.7)">BAT_ADC</text>
<text x="37.1" y="20.7" transform="rotate(-90 37.1 20.7)">SWA</text>
<text x="39" y="20.3" transform="rotate(-90 39 20.3)">VRB</text>
<text x="40.8" y="20.7" transform="rotate(-90 40.8 20.7)">SWC</text>
<text x="42.6" y="20.8" transform="rotate(-90 42.6 20.8)">SWD</text>
<text x="44.5" y="20.7" transform="rotate(-90 44.5 20.7)">SWB</text>
<text x="46.3" y="19.7" transform="rotate(-90 46.3 19.7)">VBUS_ADC</text>
<text x="48.2" y="20.3" transform="rotate(-90 48.2 20.3)">DATR</text>
<text x="50" y="19.5" transform="rotate(-90 50 19.5)">PWR_SW</text>
<text x="51.8" y="19.9" transform="rotate(-90 51.8 19.9)">PA_EN</text>
<text x="53.7" y="19.9" transform="rotate(-90 53.7 19.9)">U6_RX</text>
<text x="55.5" y="19.8" transform="rotate(-90 55.5 19.8)">U6_TX</text>
<text x="57.3" y="19.8" transform="rotate(-90 57.3 19.8)">U1_TX</text>
<text x="59.2" y="19.9" transform="rotate(-90 59.2 19.9)">U1_RX</text>
<text x="61" y="19.6" transform="rotate(-90 61 19.6)">SWF</text>
<text x="62.8" y="19.6" transform="rotate(-90 62.8 19.6)">SWE</text>
<text x="64.7" y="20.4" transform="rotate(-90 64.7 20.4)">S_SCL</text>
<text x="66.5" y="20.7" transform="rotate(-90 66.5 20.7)">S_SDA</text>
<text x="68.4" y="20.2" transform="rotate(-90 68.4 20.2)">3V3</text>
<text x="73.4" y="23.2">HDR2X25X0.5MM-BTB</text>
<text x="80.1" y="21.3">J8</text>
<text x="96.8" y="18.4" transform="rotate(-90 96.8 18.4)">USB_DM</text>
<text x="100.5" y="18.2" transform="rotate(-90 100.5 18.2)">ESP_DM</text>
<text x="102.3" y="18.3" transform="rotate(-90 102.3 18.3)">AUDIO</text>
<text x="104.1" y="18.1" transform="rotate(-90 104.1 18.1)">MOTO</text>
<text x="109.6" y="18.7" transform="rotate(-90 109.6 18.7)">HALL_R</text>
<text x="111.5" y="18.6" transform="rotate(-90 111.5 18.6)">HALL_T</text>
<text x="115.2" y="18.3" transform="rotate(-90 115.2 18.3)">CHARGE</text>
<text x="118.8" y="18.3" transform="rotate(-90 118.8 18.3)">SCL</text>
<text x="120.6" y="18.6" transform="rotate(-90 120.6 18.6)">SDA</text>
<text x="122.5" y="18.6" transform="rotate(-90 122.5 18.6)">95555_INT</text>
<text x="124.3" y="18.4" transform="rotate(-90 124.3 18.4)">DAT1</text>
<text x="126.1" y="18.4" transform="rotate(-90 126.1 18.4)">DAT2</text>
<text x="128" y="18.3" transform="rotate(-90 128 18.3)">DATL</text>
<text x="129.8" y="18" transform="rotate(-90 129.8 18)">GND</text>
<text x="172.8" y="22.4">J2</text>
<text x="191.3" y="20.8">VBUS1</text>
<text x="72.3" y="29.5">48</text>
<text x="72.3" y="27.7">49</text>
<text x="72.3" y="25.9">50</text>
<text x="83.2" y="25.9">1</text>
<text x="83.2" y="27.7">2</text>
<text x="83.2" y="29.5">3</text>
<text x="6.9" y="31.8">SENSOR_SDA</text>
<text x="6.9" y="33.6">SENSOR_SCL</text>
<text x="16" y="30.8">+3.3V</text>
<text x="72.3" y="35.1">45</text>
<text x="72.3" y="33.2">46</text>
<text x="72.3" y="31.4">47</text>
<text x="83.2" y="31.4">4</text>
<text x="83.2" y="33.2">5</text>
<text x="83.2" y="35.1">6</text>
<text x="8.6" y="40">USART1_RX</text>
<text x="8.8" y="41.3">USART1_TX</text>
<text x="72.3" y="40.6">42</text>
<text x="72.3" y="38.7">43</text>
<text x="72.3" y="36.9">44</text>
<text x="83.2" y="36.9">7</text>
<text x="83.2" y="38.7">8</text>
<text x="83.2" y="40.6">9</text>
<text x="142" y="37.3">ST32_AUDIO_O</text>
<text x="142" y="39.1">MOTO</text>
<text x="191.3" y="40.4" transform="rotate(-90 191.3 40.4)">C31</text>
<text x="195" y="40" transform="rotate(-90 195 40)">C4</text>
<text x="8.6" y="45.2">USART6_RX</text>
<text x="8.7" y="42.8">USART6_TX</text>
<text x="11.5" y="47.4">PA_EN</text>
<text x="72.1" y="47.8">38</text>
<text x="72.1" y="45.9">39</text>
<text x="72.1" y="44.1">40</text>
<text x="72.3" y="42.4">41</text>
<text x="83.2" y="42.4">10</text>
<text x="83.2" y="44.2">11</text>
<text x="83.2" y="46.1">12</text>
<text x="83.2" y="47.9">13</text>
<text x="142.4" y="44.6">HALL_RX</text>
<text x="142.4" y="46.4">HALL_TX</text>
<text x="235.9" y="46.8">JP3</text>
<text x="255.6" y="43" transform="rotate(-90 255.6 43)">PPM_OUT</text>
<text x="259.2" y="42.7" transform="rotate(-90 259.2 42.7)">PPM_IN</text>
<text x="7.4" y="53.8">SWITCH_SWB</text>
<text x="9" y="51.9">VBUS_ADC</text>
<text x="9.2" y="50.1">DATAR_IN</text>
<text x="10.1" y="48.3">PWR_SW</text>
<text x="72.1" y="53.3">35</text>
<text x="72.1" y="51.4">36</text>
<text x="72.1" y="49.6">37</text>
<text x="83.2" y="49.7">14</text>
<text x="83.2" y="51.6">15</text>
<text x="83.2" y="53.4">16</text>
<text x="141.8" y="50.1">CHARGE</text>
<text x="141.8" y="51.9">PWR_CTR</text>
<text x="234.7" y="48.1">PJ3540A-D</text>
<text x="243.8" y="48.8">1</text>
<text x="243.8" y="51.6">3</text>
<text x="2.5" y="59.9">POTENTIOMETER_VRB</text>
<text x="7.3" y="56.6">SWITCH_SWD</text>
<text x="7.4" y="58.4">SWITCH_SWC</text>
<text x="72.1" y="58.8">32</text>
<text x="72.1" y="56.9">33</text>
<text x="72.1" y="55.1">34</text>
<text x="83.2" y="55.2">17</text>
<text x="83.2" y="57.1">18</text>
<text x="83.2" y="58.9">19</text>
<text x="142.3" y="58.4">BOOT0</text>
<text x="243.8" y="54.3">4</text>
<text x="244" y="56.3">2</text>
<text x="1.4" y="65.3">POTENTIOMETER_VRA</text>
<text x="7.4" y="61.1">SWITCH_SWA</text>
<text x="8.7" y="63">BAT_ADC</text>
<text x="72.1" y="64.3">29</text>
<text x="72.1" y="62.4">30</text>
<text x="72.1" y="60.6">31</text>
<text x="83.2" y="60.7">20</text>
<text x="83.2" y="62.8">21</text>
<text x="83.2" y="64.6">22</text>
<text x="142.7" y="62.1">DATA1_IN</text>
<text x="142.7" y="63.9">DATA2_IN</text>
<text x="142.7" y="65.7">DATAL_IN</text>
<text x="163.1" y="61.9">PJ3540A-D</text>
<text x="164.3" y="60.6">JP1</text>
<text x="172.2" y="62.6">1</text>
<text x="172.2" y="65.4">3</text>
<text x="9.1" y="69.4">UART4_RX</text>
<text x="9.2" y="67.6">UART4_TX</text>
<text x="12.4" y="70.8">NRST</text>
<text x="72.1" y="69.8">26</text>
<text x="72.1" y="67.9">27</text>
<text x="72.1" y="66.1">28</text>
<text x="83.2" y="66.5">23</text>
<text x="83.2" y="68.3">24</text>
<text x="83.2" y="70.1">25</text>
<text x="172.2" y="68.1">4</text>
<text x="172.4" y="70.1">2</text>
<text x="251.9" y="66.6" transform="rotate(-90 251.9 66.6)">PESDUC5D5VB</text>
<text x="254.3" y="68.7" transform="rotate(-90 254.3 68.7)">ESD17</text>
<text x="258" y="68.7" transform="rotate(-90 258 68.7)">ESD18</text>
<text x="262" y="66.6" transform="rotate(-90 262 66.6)">PESDUC5D5VB</text>
<text x="237.5" y="118.1">VBUS</text>
<text x="17.4" y="124.9" transform="rotate(-90 17.4 124.9)">+3.3V</text>
<text x="16.9" y="131.8">R134</text>
<text x="19" y="128.5">R111</text>
<text x="36.9" y="127.6">U5</text>
<text x="66.1" y="131.1">USB_SELECT</text>
<text x="231.7" y="128.1">VBUS</text>
<text x="270.4" y="130">+3.3V</text>
<text x="3" y="134.9">USB_DM</text>
<text x="3.4" y="132.9">USB_DP</text>
<text x="16.9" y="136.4">R135</text>
<text x="65.8" y="136.6">ESP_USB_DP</text>
<text x="66.1" y="134.7">M7_FS1_DM</text>
<text x="66.1" y="132.9">M7_FS1_DP</text>
<text x="206.9" y="134.4">J1</text>
<text x="212.2" y="134.4">USB_TYPE-C-16PIN</text>
<text x="238.9" y="132.5" transform="rotate(-90 238.9 132.5)">L2</text>
<text x="241.8" y="132.7" transform="rotate(-90 241.8 132.7)">120R/100MHz</text>
<text x="248.3" y="136.2" transform="rotate(-90 248.3 136.2)">DP</text>
<text x="250.1" y="136.7" transform="rotate(-90 250.1 136.7)">DM</text>
<text x="271.2" y="137.3" transform="rotate(-90 271.2 137.3)">R97</text>
<text x="53.1" y="142.2" transform="rotate(-90 53.1 142.2)">R133</text>
<text x="57.1" y="142.2" transform="rotate(-90 57.1 142.2)">R113</text>
<text x="65.7" y="138.4">ESP_USB_DM</text>
<text x="184.9" y="141.9">R10</text>
<text x="203.4" y="138.8">A1</text>
<text x="203.4" y="140.6">A4</text>
<text x="203.4" y="142.5">A5</text>
<text x="206.5" y="139.6">GND</text>
<text x="206.5" y="141.4">VBUS</text>
<text x="206.5" y="143.3">CC1</text>
<text x="222.6" y="141.4">VBUS</text>
<text x="222.7" y="143.3">SBU2</text>
<text x="223" y="139.6">GND</text>
<text x="227.3" y="142.5">B8</text>
<text x="227.3" y="140.6">B9</text>
<text x="227.3" y="138.8">B12</text>
<text x="241.8" y="139.2">DP</text>
<text x="245.5" y="139.2">DM</text>
<text x="261.1" y="143.7">R82</text>
<text x="24.3" y="145.6" transform="rotate(-90 24.3 145.6)">C195</text>
<text x="30" y="146" transform="rotate(-90 30 146)">C194</text>
<text x="106.1" y="149.2">+3.3V</text>
<text x="187.4" y="146.5">DM</text>
<text x="187.9" y="144.7">DP</text>
<text x="203.4" y="144.3">A6</text>
<text x="203.4" y="146.1">A7</text>
<text x="203.4" y="148">A8</text>
<text x="203.4" y="150">A9</text>
<text x="206.5" y="145.1">DP1</text>
<text x="206.5" y="146.9">DN1</text>
<text x="206.5" y="148.8">SBU1</text>
<text x="223.2" y="145.1">DN2</text>
<text x="223.4" y="148.8">CC2</text>
<text x="223.4" y="146.9">DP2</text>
<text x="227.3" y="149.8">B4</text>
<text x="227.3" y="148">B5</text>
<text x="227.3" y="146.1">B6</text>
<text x="227.3" y="144.3">B7</text>
<text x="261.1" y="145.6">R96</text>
<text x="280.1" y="144.7">USB_DM</text>
<text x="280.5" y="146.5">USB_DP</text>
<text x="83.1" y="154.8">USB-SW</text>
<text x="202.7" y="151.6">A12</text>
<text x="206.5" y="150.6">VBUS</text>
<text x="206.5" y="152.5">GND</text>
<text x="222.6" y="150.6">VBUS</text>
<text x="223" y="152.5">GND</text>
<text x="227.3" y="151.6">B1</text>
<text x="238.7" y="155.3" transform="rotate(-90 238.7 155.3)">D1</text>
<text x="242.4" y="155.3" transform="rotate(-90 242.4 155.3)">D2</text>
<text x="246" y="155.3" transform="rotate(-90 246 155.3)">D5</text>
<text x="255.4" y="152.7" transform="rotate(-90 255.4 152.7)">C75</text>
<text x="259.1" y="152.7" transform="rotate(-90 259.1 152.7)">C77</text>
<text x="69.2" y="161.4">USB_SW</text>
<text x="90.3" y="159">U13</text>
<text x="97.4" y="156.8">C200</text>
<text x="235.2" y="158.2" transform="rotate(-90 235.2 158.2)">C26</text>
<text x="250.1" y="157.5" transform="rotate(-90 250.1 157.5)">R5</text>
<text x="68.5" y="163.4">USB_SWB</text>
<text x="120.1" y="165.1">USB_SELECT</text>
<text x="189.5" y="163.9">GND2</text>
<text x="213" y="164.8" transform="rotate(-90 213 164.8)">4</text>
<text x="213.8" y="162.5" transform="rotate(-90 213.8 162.5)">GND</text>
<text x="214.8" y="164.8" transform="rotate(-90 214.8 164.8)">3</text>
<text x="215.6" y="162.5" transform="rotate(-90 215.6 162.5)">GND</text>
<text x="216.7" y="164.8" transform="rotate(-90 216.7 164.8)">2</text>
<text x="217.5" y="162.5" transform="rotate(-90 217.5 162.5)">GND</text>
<text x="218.5" y="164.8" transform="rotate(-90 218.5 164.8)">1</text>
<text x="219.3" y="162.5" transform="rotate(-90 219.3 162.5)">GND</text>
<text x="81.2" y="173.1" transform="rotate(-90 81.2 173.1)">R213</text>
<text x="84" y="173.1" transform="rotate(-90 84 173.1)">R214</text>
<text x="189.5" y="168.5">GND1</text>
<text x="238.7" y="170.7" transform="rotate(-90 238.7 170.7)">PESDUC5D5VB</text>
<text x="242.4" y="170.7" transform="rotate(-90 242.4 170.7)">PESDUC5D5VB</text>
<text x="246" y="170.7" transform="rotate(-90 246 170.7)">PESDUC5D5VB</text>
<text x="106.9" y="174" transform="rotate(-90 106.9 174)">R215</text>
</g>
<g font-size="1.3" fill="#f00">
<text x="258.7" y="195.5">Title:</text>
<text x="258.5" y="199.3">Drawing No:</text>
<text x="258.5" y="202.8">Drawn By:</text>
<text x="279.6" y="199.2">Version:</text>
<text x="279.7" y="202.9">Date:</text>
<text x="259.8" y="206.5">Size</text>
<text x="280" y="206.5">Sheet:</text>
</g>
<g font-size="1.1">
<text x="169" y="23.5">HDR1X4X2.0MM</text>
<text x="175.4" y="25.1">1</text>
<text x="175.4" y="26.9">2</text>
<text x="175.4" y="28.8">3</text>
<text x="175.4" y="30.6">4</text>
<text x="191.4" y="35" transform="rotate(-90 191.4 35)">22uF</text>
<text x="195" y="35.4" transform="rotate(-90 195 35.4)">100pF</text>
<text x="24.4" y="131.8">22R</text>
<text x="25.1" y="128.9">22R</text>
<text x="34.2" y="129">10</text>
<text x="42.2" y="127.2">DIO322VO</text>
<text x="50" y="130.9">1</text>
<text x="50" y="129">9</text>
<text x="24.4" y="136.4">22R</text>
<text x="34.8" y="132.7">4</text>
<text x="34.8" y="134.5">6</text>
<text x="50" y="132.7">2</text>
<text x="50" y="136.4">3</text>
<text x="50" y="134.5">8</text>
<text x="24.3" y="140.1" transform="rotate(-90 24.3 140.1)">0.1uF</text>
<text x="30.6" y="139.7" transform="rotate(-90 30.6 139.7)">22uF</text>
<text x="34.8" y="138.2">5</text>
<text x="50" y="138.2">7</text>
<text x="188.2" y="141.9">5.1K±1%</text>
<text x="274" y="138.5" transform="rotate(-90 274 138.5)">1.5K</text>
<text x="52.6" y="149.2" transform="rotate(-90 52.6 149.2)">10K±1%</text>
<text x="56.6" y="147.9" transform="rotate(-90 56.6 147.9)">1K</text>
<text x="268.5" y="144.6">22R</text>
<text x="268.5" y="146.5">22R</text>
<text x="250.1" y="154.5" transform="rotate(-90 250.1 154.5)">5.1K±1%</text>
<text x="88.9" y="161.2">1</text>
<text x="103.9" y="156.6">0.1uF</text>
<text x="104.1" y="161.2">5</text>
<text x="255.4" y="158.8" transform="rotate(-90 255.4 158.8)">100pF</text>
<text x="259.1" y="158.8" transform="rotate(-90 259.1 158.8)">100pF</text>
<text x="88.9" y="164.8">3</text>
<text x="88.9" y="163">2</text>
<text x="104.1" y="164.8">4</text>
<text x="235.2" y="164.3" transform="rotate(-90 235.2 164.3)">10nF</text>
<text x="81.2" y="168" transform="rotate(-90 81.2 168)">10K±1%</text>
<text x="84" y="168" transform="rotate(-90 84 168)">10K±1%</text>
<text x="92.2" y="168.4">SN74LVC1G32DBVR</text>
<text x="109.7" y="170.8" transform="rotate(-90 109.7 170.8)">10K±1%</text>
</g>
<g font-size=".9">
<text x="37.1" y="129.3">VSS</text>
<text x="46.8" y="129.3">/OE</text>
<text x="46.9" y="131.2">SEL</text>
<text x="37.1" y="133">D+</text>
<text x="37.1" y="134.8">D-</text>
<text x="45.5" y="133">HSD1+</text>
<text x="45.5" y="136.7">HSD2+</text>
<text x="45.7" y="134.8">HSD1-</text>
<text x="37.1" y="138.5">GND</text>
<text x="45.7" y="138.5">HSD2-</text>
<text x="91.7" y="161.5">A</text>
<text x="100.2" y="161.5">VCC</text>
<text x="91.7" y="163.3">B</text>
<text x="91.8" y="164.9">GND</text>
<text x="101.5" y="165.1">Y</text>
</g>
</svg>
